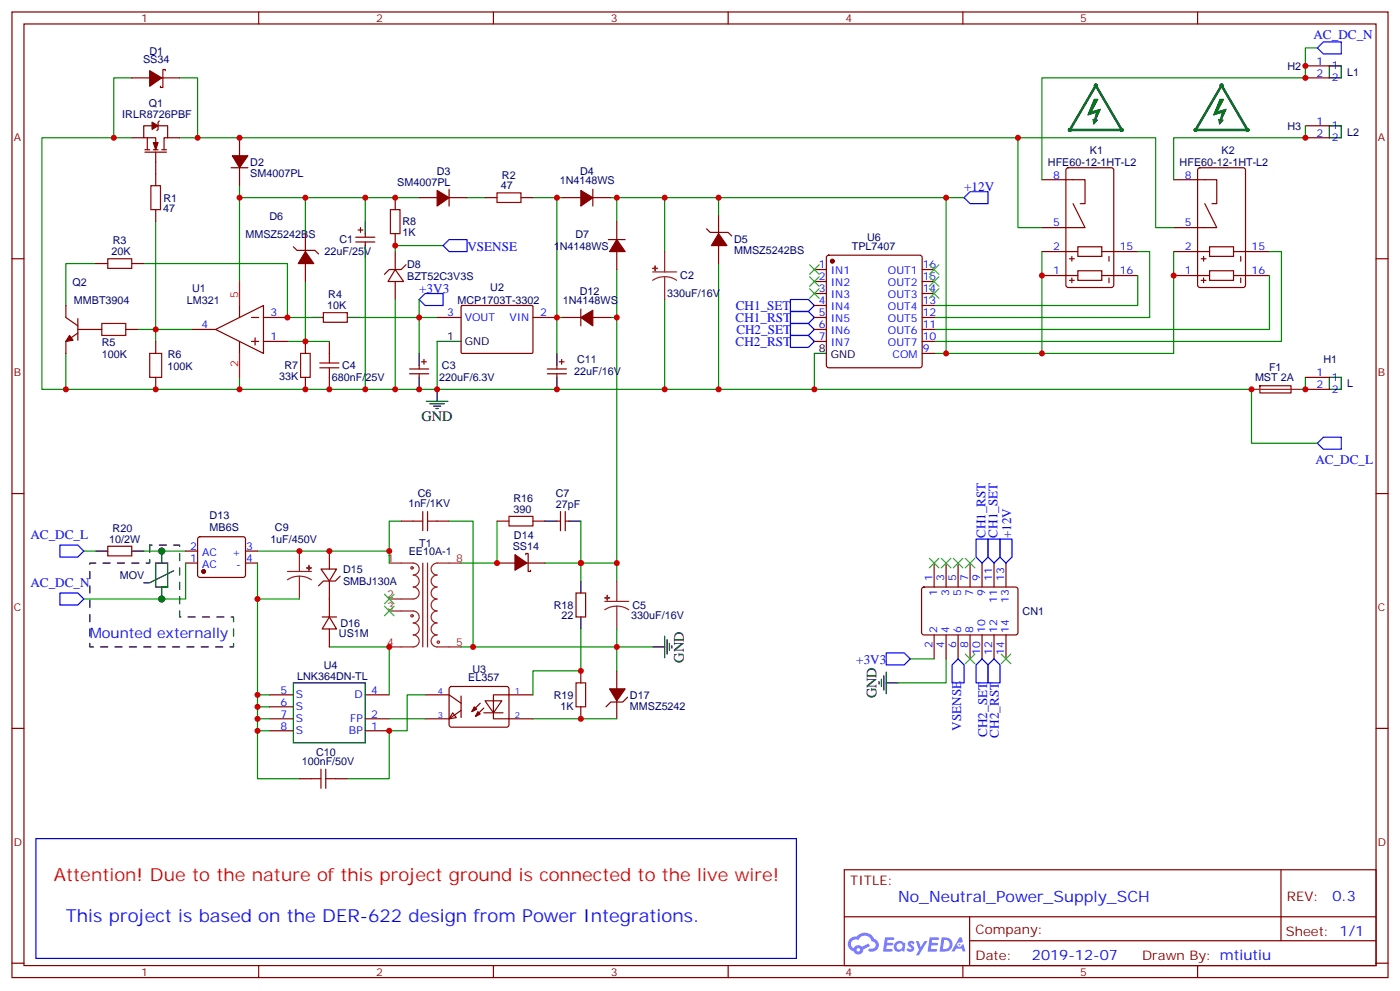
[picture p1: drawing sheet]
<svg xmlns="http://www.w3.org/2000/svg" width="412mm" height="292mm" viewBox="0 0 412 292" stroke-linecap="round" stroke-linejoin="round" font-family="sans-serif">
<g fill="none" stroke="#008700" stroke-width=".35">
<path d="M38.8 22.9h-5.3v17.7h-21.2v74.1h7.1v-10.6M52.9 22.9h5.3v17.7h241.7v26.4h7M70.6 54.7v3.5M90 58.2v10.6M107.6 58.2h-37v24.7M123.5 58.2h-15.9v7.1M137.6 58.2h5.3M157 58.2h8.8M164 58.2v35.3h1.8M179.9 58.2h1.8v7.1M181.7 58.2h14.1v15.9M195.8 58.2h15.9v5.3"/>
<path d="M28.2 77.6h-8.8v12.4M42.3 77.6h42.4v15.9h7M107.6 75.8v38.9h-37M181.7 79.4v14.1h-1.8M211.7 77.6v37.1h-15.9M40.6 97h5.3v3.5M90 82.9v17.6h-5.3M105.8 93.5h23M123.5 93.5v10.6M181.7 93.5v72.3h-21.2M195.8 88.2v26.5h-88.2M70.6 111.1v3.6h-51.2"/>
<path d="M90 100.5h7M128.8 100.5v14.2M239.9 104.1v10.6h-28.2M384.5 111.1v3.6h-1.7M118.2 153.5h-3.5v8.8M132.3 153.5h7v37M146.4 153.5v12.3h-10.6M24.7 162.3h3.5M42.3 162.3h12.4M75.8 162.3h38.9v3.5M97 190.5h17.7v14.1M135.8 190.5h56.5"/>
<path d="M171.1 185.2v12.4h-14.1v7M181.7 190.5v7.1M114.7 211.7h10.5M125.2 204.6h-5.3v10.6h-5.2v14.1h-12.4M157 211.7h24.7"/>
</g>
<path d="M388.1 14.1l1.7-1.8h5.3v3.6h-5.3zM123.5 88.2l1.7-1.8h5.3v3.6h-5.3zM232.8 88.2h5.3l1.8 1.8-1.8 1.7h-5.3zM232.8 91.7h5.3l1.8 1.8-1.8 1.7h-5.3zM232.8 98.8h5.3l1.8 1.7-1.8 1.8h-5.3zM232.8 95.2h5.3l1.8 1.8-1.8 1.8h-5.3zM388.1 130.5l1.7-1.7h5.3v3.5h-5.3zM17.6 160.5h5.3l1.8 1.8-1.8 1.7h-5.3zM17.6 174.6h5.3l1.8 1.8-1.8 1.8h-5.3z" fill="none" stroke="#00f" stroke-width=".35"/>
<g fill="none" stroke="#870000" stroke-width=".35">
<path d="M3.5 3.5h405.4v284.4h-405.4zM7.1 7.1h398.2v277.2h-398.2zM76.2 3.5v3.6M145.3 3.5v3.6M214.5 3.5v3.6M283.6 3.5v3.6M352.8 3.5v3.6M384.5 19.4h7.1M38.8 22.9h5.3M47.6 22.9h5.3M48.7 20.8v-.3h-.7v5.3h-.7v-.4M384.5 22.9h7.1"/>
<path d="M384.5 37h7.1M68.1 49.4h4.9M70.6 40.6v5.3M70.6 49.4v5.3M123.5 58.2h5.3M132.3 58.2h5.3M132.3 55.7v5M142.9 58.2h3.5M153.5 58.2h3.5M165.8 58.2h5.3M174.6 58.2h5.3M174.6 55.7v5"/>
<path d="M384.5 40.6h7.1M3.5 76.2h3.6M28.2 77.6h3.5M38.8 77.6h3.5M86.4 72.7l1.1 1h5.3l1 1.1M90 68.8v5.3M90 77.6v5.3M104.8 69.8h5.6M104.8 71.3h5.6M105.5 67.7h1.4M106.2 67v1.4M107.6 68.8v1"/>
<path d="M107.6 71.3v1M179.2 70.6h4.9M181.7 65.3v5.3M181.7 74.1v5.3M208.1 67.4l1.1 1h5.3l1 1.1M211.7 63.5v5.3M211.7 72.3v5.3M405.3 76.2h3.6M19.4 90v3.5l3.5 2.5M22.9 98.1l-3.5 2.4v3.6M22.9 97h7.1M22.9 93.8v6.4"/>
<path d="M37 97h3.6M56.4 97h7.1M63.5 97l14.1-7v14.1zM70.6 90v3.5M74.1 93.5h2.1M75.1 99.5v2.1M77.6 93.5h7.1M95.2 92.1h7.1v2.8h-7.1zM128.8 93.5h7M135.9 90.1l.3-.1h20.6l.2 .3-.1 13.6-.3 .2-20.6-.1-.2-.3zM157 93.5h7M165.8 93.5h5.3"/>
<path d="M171.1 91v5M174.6 93.5h5.3M45.9 100.5v3.6M45.9 111.1v3.6M70.6 100.5v3.6M74.1 100.5h2.1M77.6 100.5h7.1M90 100.5v3.6M90 111.1v3.6M97 100.5v3.6M97 111.1v3.6M384.5 111.1h7.1"/>
<path d="M384.5 114.7h7.1M3.5 145.3h3.6M118.2 153.5h3.5M128.8 153.5h3.5M146.4 153.5h3.5M157 153.5h3.5M405.3 145.3h3.6M97 176.4v5.3M146.4 165.8h5.3M154.9 163.3v-.3h.7v5.3h.7v-.4M155.2 165.8h5.3M271.7 173.1l.5-.2h27.2l.5 .7-.1 12.9-.6 .5-27.3-.1-.4-.6v-12.7z"/>
<path d="M275.2 165.8v7.1M278.7 165.8v7.1M282.2 165.8v7.1M285.8 165.8v7.1M289.3 165.8v7.1M292.8 165.8v7.1M296.3 165.8v7.1M94.9 181.7h4.2M97 181.7l2.1 3.5h-4.2zM97 185.2v5.3M181.7 197.6v5.2M275.2 187v7"/>
<path d="M278.7 187v7M282.2 187v7M285.8 187v7M289.3 187v7M292.8 187v7M296.3 187v7M3.5 214.5h3.6M79.4 204.6h7M79.4 211.7h7M79.4 215.2h7M79.4 208.1h7M107.6 204.6h7.1"/>
<path d="M107.6 211.7h7.1M107.6 215.2h7.1M125.2 204.6h7.1l3.5 2.5M132.5 202.3l.5-.2 16.5 .1 .4 .6v10.9l-.7 .4h-16.5l-.4-.7v-10.6zM133.3 209.9l1.1 1.4-2.1 .4zM135.8 209.2l-3.5 2.5h-7.1M135.8 205v6.3M141.5 207.1l-2.5 2.5M142.5 208.5l-2.4 2.5M142.5 209.9h5.7M142.9 206.4h4.9l-2.5 3.5zM157 204.6h-11.7v7.1h11.7"/>
<path d="M181.7 206.4v5.3M184.9 205.3l-1.5 1.4h-3.5l-1.4 1.4M405.3 214.5h3.6M248.7 256.1h156.6v28.2h-156.6zM377.3 256.1v20.9M248.7 270h156.5M285.6 277h119.6M285.6 270v14.1M3.5 283.6h3.6M76.2 284.3v3.6M145.3 284.3v3.6M214.5 284.3v3.6"/>
<path d="M283.6 284.3v3.6M352.8 284.3v3.6M405.3 283.6h3.6"/>
</g>
<g fill="#870000" stroke="#870000" stroke-width=".35">
<path d="M20.5 98.8l1 1.4-2.1 .3z"/>
<path d="M44.1 20.8l3.5 2.1-3.5 2.5z"/>
<path d="M171.1 93.5l3.5-2.1v4.6z"/>
<path d="M171.1 56.1l3.5 2.1-3.5 2.5z"/>
<path d="M181.7 70.6l2.4 3.5h-4.5z"/>
<path d="M140.8 209.6l.7 .7-1.4 .7z"/>
<path d="M139.7 208.1l.7 .7-1.4 .8z"/>
<path d="M179.6 202.8h4.5l-2.4 3.6z"/>
<path d="M151.7 163.3l3.5 2.5-3.5 2.1z"/>
<path d="M68.4 45.9h4.6l-2.4 3.5z"/>
<path d="M128.8 56.1l3.5 2.1-3.5 2.5z"/>
<path d="M211.7 68.8l2.4 3.5h-4.6z"/>
<path d="M90 74.1l2.4 3.5h-4.6z"/>
</g>
<g fill="none" stroke="#a10000" stroke-width=".35">
<path d="M146.4 56.8h7.1v2.8h-7.1zM31.7 76.2h7.1v2.8h-7.1zM30 95.2h7v3.6h-7zM44.1 104.1h3.5v7h-3.5zM88.5 104.1h2.9v7h-2.9zM94.2 108.3h5.6M94.2 106.9h5.6M97 104.1v2.8M97 108.3v2.8M121.7 153.5h2.8M124.5 150.6v5.7M125.9 153.5h2.9"/>
<path d="M125.9 150.6v5.7M149.9 152h7.1v2.9h-7.1z"/>
</g>
<g fill="none" stroke="#000" stroke-width=".35">
<path d="M391.6 19.4h3.5v3.5h-3.5zM391.6 37h3.5v3.6h-3.5zM107.6 65.3v3.5M107.6 72.3v3.5M91.7 93.5h3.5M102.3 93.5h3.5M125.6 118.2h6.3M126.6 118.9h4.3M127.7 119.6h2.1M128.8 100.5h7M128.8 114.7v3.5M391.6 111.1h3.5v3.6h-3.5z"/>
<path d="M128.4 120.3h.7M192.3 190.5h3.5M195.8 187.3v6.4M196.5 188.4v4.2M197.2 189.4v2.2M197.9 190.1v.8M86.4 201.1h21.2v17.6h-21.2z"/>
</g>
<path d="M70.6 82.9v7.1M70.6 104.1v7" fill="none" stroke="#f00" stroke-width=".35"/>
<g fill="none" stroke="#8c2424" stroke-width=".35">
<path d="M195.8 74.1v6M192.3 80.1h7M195.8 81.5l1.8 .2 1.7 .8M195.8 81.5l-1.9 .2-1.6 .8M195.8 81.5v6.7M84.7 168.3h7M88.2 169.7l-1.9 .2-1.6 .8M88.2 169.7l1.8 .2 1.7 .8M88.2 162.3v6M88.2 169.7v6.7M114.7 179.9h7a1.76 1.76 0 0 1 1.8 1.8 1.76 1.76 0 0 1-1.8 1.7 1.76 1.76 0 0 1 1.8 1.8 1.76 1.76 0 0 1-1.8 1.8 1.76 1.76 0 0 1 1.8 1.7 1.76 1.76 0 0 1-1.8 1.8h-7M114.7 165.8h7a1.76 1.76 0 0 1 1.8 1.8 1.76 1.76 0 0 1-1.8 1.7 1.76 1.76 0 0 1 1.8 1.8 1.76 1.76 0 0 1-1.8 1.8 1.76 1.76 0 0 1 1.8 1.7 1.76 1.76 0 0 1-1.8 1.8h-7"/>
<path d="M124.5 165.8v24.7M125.9 165.8v24.7M135.8 165.8h-7a1.76 1.76 0 0 0-1.8 1.8 1.76 1.76 0 0 0 1.8 1.7 1.76 1.76 0 0 0-1.8 1.8 1.76 1.76 0 0 0 1.8 1.8 1.76 1.76 0 0 0-1.8 1.7 1.76 1.76 0 0 0 1.8 1.8 1.76 1.76 0 0 0-1.8 1.8 1.76 1.76 0 0 0 1.8 1.7 1.76 1.76 0 0 0-1.8 1.8 1.76 1.76 0 0 0 1.8 1.7 1.76 1.76 0 0 0-1.8 1.8 1.76 1.76 0 0 0 1.8 1.8 1.76 1.76 0 0 0-1.8 1.7 1.76 1.76 0 0 0 1.8 1.8h7"/>
<circle cx="121.4" cy="167.2" r=".35"/>
<circle cx="121.4" cy="181.3" r=".35"/>
<circle cx="129.1" cy="189.1" r=".35"/>
</g>
<g fill="#8c2424" stroke="#8c2424" stroke-width=".35">
<path d="M90.3 167.2l1.4 .1z"/>
<path d="M91 166.5v1.4z"/>
<path d="M192.3 79l1.4 .1z"/>
<path d="M193 78.3v1.4z"/>
</g>
<g fill="none" stroke="#3c3" stroke-width=".35">
<path d="M113.2 175l2.9 2.8M113.2 178.5l2.9 2.8M116.1 175l-2.9 2.8M116.1 178.5l-2.9 2.8M273.8 164.4l2.8 2.8M276.6 164.4l-2.8 2.8M277.3 164.4l2.8 2.8M280.1 164.4l-2.8 2.8M280.8 164.4l2.8 2.8M283.6 164.4l-2.8 2.8M284.3 164.4l2.9 2.8M287.2 164.4l-2.9 2.8"/>
<path d="M284.3 192.6l2.9 2.8M287.2 192.6l-2.9 2.8M294.9 192.6l2.8 2.8M297.7 192.6l-2.8 2.8"/>
</g>
<g fill="#5487ff">
<path d="M267.7 277.3a1.22 1.22 0 0 1 1.7 .3l-.4 .5a.47 .47 0 0 0-.3-.4 .47 .47 0 0 0-.5 .2l.1 .3a1.14 1.14 0 0 1 .8 1.7 1.14 1.14 0 0 1-1.9 0l-.2-.2 .5-.5 .7 .4a.29 .29 0 0 0 .3-.3 .29 .29 0 0 0-.2-.3 1.04 1.04 0 0 1-.6-1.7z"/>
<path d="M260.7 276h2.4l.3 .2-.2 .5-1.8 .1-.1 .8h1.5l.3 .4-.3 .4h-1.6l-.2 1.1h1.7l.2 .3-.2 .3-2.6 .1z"/>
<path d="M273.8 276h2.4l.3 .2-.1 .5-1.8 .1-.2 .8h1.6l.3 .4-.4 .4h-1.6l-.1 1.1h1.7l.2 .3-.2 .3-2.6 .1z"/>
<path d="M282.6 276.1h.7l.3 1.2-.6 .3a.69 .69 0 0 0-1 .3 .69 .69 0 0 0 .4 1 .69 .69 0 0 0 .9-.7l.5-.2 .6 2.2h-.8l-.2-.9h-1.8l-.5 .9h-.8z"/>
<path d="M269.8 277.1h.8l.6 1.8 1.1-1.8h.9l-2.6 4.2h-.8l.9-1.5z"/>
<path d="M277.4 276.1l-.6 4.1h1.3a2.11 2.11 0 0 0 2.5-2.1 2.11 2.11 0 0 0-2.5-2zM278.1 276.8a1.39 1.39 0 0 1 1.7 1.4 1.39 1.39 0 0 1-1.8 1.3h-.3z"/>
<path d="M263.7 277.7a1.54 1.54 0 0 0-.1 2.1 1.54 1.54 0 0 0 2.2 .2l.6 .2 .3-2.3-.2-.2-.4-.1a1.49 1.49 0 0 0-2.4 .1zM264 278.7a.94 .94 0 0 1 1.8 0 .94 .94 0 0 1-1.8 0z"/>
<path d="M250.4 276.4a2.18 2.18 0 0 0 1.1 3.7 1.44 1.44 0 0 0 1.6 1 1.44 1.44 0 0 0 1.2-1.5l2-1-.5-.8-1.9 1a1.47 1.47 0 0 0-2.4 .4 1.39 1.39 0 0 1-.7-1.9 1.39 1.39 0 0 1 2-.5 2.12 2.12 0 0 1 2.2-1.3 2.12 2.12 0 0 1 1.9 1.7 1.14 1.14 0 0 1 1.1 1.4 1.14 1.14 0 0 1-1.7 .8 .43 .43 0 0 0-.5 .3 .43 .43 0 0 0 .4 .5 1.98 1.98 0 0 0 2.5-1.2 1.98 1.98 0 0 0-1.2-2.5 3.1 3.1 0 0 0-5.3-.7l-.9 .1zM252.3 279.7a.55 .55 0 0 1 1.1 0 .55 .55 0 0 1-1.1 0z"/>
<circle cx="282.6" cy="278.1" r=".26"/>
</g>
<g fill="none" stroke="#008700" stroke-width=".35">
<path d="M388.1 14.1h-3.6v8.8h-77.6v30M384.5 37v3.6h-38.8v12.3M33.5 40.6h5.3M52.9 40.6h5.3M211.7 58.2h67v45.9h-3.5M278.7 58.2h5.3M299.9 40.6h40.5v26.4h5.3M45.9 65.3v31.7h10.5M130.5 72.3h-14.1v1.8M306.9 74.1v30h-28.2M335.1 74.1h3.6v19.4h-63.5M345.7 74.1v30h-38.8"/>
<path d="M373.9 74.1h3.6v26.4h-102.3M116.4 88.2v26.5M123.5 88.2v5.3M164 93.5v10.6M335.1 81.1v8.9h-59.9M373.9 81.1v15.9h-98.7M239.9 114.7h128.8v15.8h19.4M171.1 153.5v17.6M54.7 165.8v10.6h-30M75.8 165.8v63.5h12.4M75.8 176.4h12.4M181.7 165.8v5.3"/>
<path d="M181.7 185.2v5.3M268.1 194h7.1M278.7 194v7.1h-14.1M75.8 215.2h3.6M75.8 211.7h3.6M75.8 208.1h3.6M75.8 204.6h3.6"/>
</g>
<g fill="none" stroke="#870000" stroke-width=".35">
<path d="M44.8 37h-2.5v3.6h3.6v3.5M46.6 37h2.8v3.6h-1.1v3.5M46.9 35.6l-.3 .4v2.1l-.4 .4M38.8 40.6h3.5M42.7 44.8h6.3M42.7 44.1h1.4M43.4 40.6v3.5M45.2 44.1h1.4M45.9 44.8v9.9M47.6 44.1h1.4M49.4 40.6h3.5M116.4 58.2v3.5"/>
<path d="M306.9 52.9h12.7v7.1h-1.4M314.2 49.6l.5-.2h12.7l.6 .4 .1 34.2-.5 .6-12.9 .1-.7-.5v-34.1zM316.1 60l3.5 7h-12.7M345.7 52.9h12.7v7.1h-1.4M353 49.6l.5-.2h12.7l.6 .4 .1 34.2-.5 .6-12.9 .1-.7-.5v-34.1zM354.9 60l3.5 7h-12.7M45.9 61.7v3.6M116.4 79.4l2.5 3.5h-4.6zM116.4 68.8v3.5M116.4 74.1v5.3M119.6 78l-1.4 1.4h-3.5l-1.5 1.4M239.9 79.4h3.5"/>
<path d="M243.7 75.3l.4-.2h26.8l.5 .2 .2 .5v31.8l-.2 .5-.5 .2h-26.8l-.5-.2-.2-.5v-31.8zM271.6 79.4h3.6M306.9 74.1h10.6M315 76.2h1.4M315.7 75.5v1.4M317.5 79.7h7.1v2.8h-7.1zM317.5 72.7h7.1v2.8h-7.1zM324.6 74.1h10.5M326.7 75.5v1.4M345.7 74.1h10.6M353.8 76.2h1.4M354.5 75.5v1.4"/>
<path d="M356.3 79.7h7.1v2.8h-7.1zM356.3 72.7h7.1v2.8h-7.1zM363.4 74.1h10.5M365.5 75.5v1.4M116.4 82.9v5.3M239.9 82.9h3.5M239.9 86.4h3.5M239.9 90h3.5M239.9 93.5h3.5M239.9 97h3.5M271.6 82.9h3.6M271.6 86.4h3.6"/>
<path d="M271.6 90h3.6M271.6 93.5h3.6M271.6 97h3.6M306.9 81.1h10.6M315 82.5h1.4M315.7 81.8v1.5M324.6 81.1h10.5M326.7 81.8v1.5M345.7 81.1h10.6M353.8 82.5h1.4M354.5 81.8v1.5M363.4 81.1h10.5"/>
<path d="M365.5 81.8v1.5M120.6 108.7h5.7M120.6 110.1h5.7M123.5 107.6v1.1M123.5 110.1v1M124.2 106.5h1.4M124.9 105.8v1.4M161.2 108.7h5.7M161.2 110.1h5.7M164 107.6v1.1M164 110.1v1M164.7 106.5h1.5"/>
<path d="M165.5 105.8v1.4M239.9 100.5h3.5M271.6 100.5h3.6M271.6 104.1h3.6M371.1 113.6h9.2v2.1h-9.1zM58.4 158.3l.5-.3h12.7l.5 .3 .2 .4v10.6l-.2 .5-.5 .2h-12.7l-.5-.2-.2-.5v-10.6zM164 153.5h1.1M165.1 150.6v5.7M166.5 150.6v5.7M166.5 153.5h1.1M31.7 160.9h7.1v2.8h-7.1zM54.7 165.8h3.5"/>
<path d="M54.7 162.3h3.5M72.3 165.8h3.5M72.3 162.3h3.5M94.5 167.6h4.6l-2.1 3.5zM97 162.3v5.3M97 171.1v5.3M100.2 169.7l-1.4 1.4h-3.6l-1.4 1.4M169.7 174.6h2.8v7.1h-2.8zM171.1 197.6v3.5M171.1 208.1v3.6M88.2 229.3h3.5M98.8 229.3h3.5"/>
</g>
<path d="M44.4 54.7h2.9v7h-2.9zM115 61.7h2.8v7.1h-2.8zM169.7 201.1h2.8v7h-2.8zM91.7 229.3h2.8M94.5 226.5v5.6M96 226.5v5.6M96 229.3h2.8" fill="none" stroke="#a10000" stroke-width=".35"/>
<path d="M284 58.2l1.8-1.8h5.2v3.6h-5.2zM130.5 72.3l1.8-1.7h5.3v3.5h-5.3zM287.5 158.7h3.5v5.3l-1.7 1.8-1.8-1.8zM291 158.7h3.6v5.3l-1.8 1.8-1.8-1.8zM294.6 158.7h3.5v5.3l-1.8 1.8-1.7-1.8zM261.1 192.3h5.2l1.8 1.7-1.8 1.8h-5.2zM282.2 194l1.8 1.8v5.3h-3.5v-5.3zM287.5 195.8l1.8-1.8 1.7 1.8v5.3h-3.5zM292.8 194l1.8 1.8v5.3h-3.6v-5.3zM10.6 246.9h224v35.3h-224z" fill="none" stroke="#00f" stroke-width=".35"/>
<g fill="#870000" stroke="#870000" stroke-width=".35">
<path d="M44.8 36l1.8 1-1.8 1.1z"/>
<path d="M45.2 42h1.4l-.7 2.1z"/>
<circle cx="60" cy="168.3" r=".53"/>
<circle cx="245.2" cy="76.9" r=".53"/>
</g>
<g fill="none" stroke="#000" stroke-width=".35">
<path d="M123.5 104.1v3.5M123.5 111.1v3.6M164 104.1v3.5M164 111.1v3.6M239.9 104.1h3.5M160.5 153.5h3.5M167.6 153.5h3.5M28.2 162.3h3.5M38.8 162.3h3.5M45.9 165.8h3.5v7.1h-3.5zM47.6 162.3v3.5M49.4 172.9h-1.8v3.5"/>
<path d="M51.2 168.1l-7.1 3.5h-1.8M171.1 171.1v3.5M171.1 181.7v3.5M260.3 199v4.2M261.1 197.9v6.4M258.9 200.7v.7M259.6 200v2.1M261.1 201.1h3.5"/>
</g>
<g fill="#000" stroke="#000" stroke-width=".35">
<circle cx="47.6" cy="162.3" r=".88"/>
<circle cx="47.6" cy="176.4" r=".88"/>
</g>
<path d="M44.1 160.5v5.3h-17.6v24.7h42.3v-8.8h-15.9v-21.2h-8.8" fill="none" stroke="#000" stroke-width=".35" stroke-dasharray="2.1 2.1"/>
<path d="M368.7 114.7h14.1M178.2 177.1h7M181.7 178.5l1.8 .2 1.7 .9M181.7 178.5l-1.9 .2-1.6 .9M181.7 171.1v6M181.7 178.5v6.7" fill="none" stroke="#8c2424" stroke-width=".35"/>
<g fill="#8c2424" stroke="#8c2424" stroke-width=".35">
<path d="M178.2 176l1.4 .1z"/>
<path d="M178.9 175.3v1.4z"/>
</g>
<path d="M238.5 78l2.8 2.8M241.3 78l-2.8 2.8M273.8 78l2.8 2.8M276.6 78l-2.8 2.8M238.5 81.5l2.8 2.8M238.5 85l2.8 2.8M241.3 81.5l-2.8 2.8M241.3 85l-2.8 2.8M273.8 85l2.8 2.8M273.8 81.5l2.8 2.8M276.6 85l-2.8 2.8M276.6 81.5l-2.8 2.8" fill="none" stroke="#3c3" stroke-width=".35"/>
<path d="M322.8 25.2l7.6 13.1h-15.3zM359.8 25.2l7.7 13.1h-15.3z" fill="none" stroke="#000" stroke-width=".71"/>
<g fill="#000" stroke="#000" stroke-width=".29">
<path d="M322.3 29.2h1.1l-2 3.8 2.7-.8-1.4 3.3 .6-.2-1.1 1.2-.2-1.4 .4 .3 .6-2.4-2.5 .9zM359.4 29.2h1l-1.9 3.8 2.7-.8-1.5 3.3 .6-.2-1.1 1.2-.2-1.4 .4 .3 .7-2.4-2.6 .9z"/>
<circle cx="315.1" cy="38.3" r=".44"/>
<circle cx="322.8" cy="25.2" r=".44"/>
<circle cx="330.4" cy="38.3" r=".44"/>
<circle cx="352.2" cy="38.3" r=".44"/>
<circle cx="359.8" cy="25.2" r=".44"/>
<circle cx="367.5" cy="38.3" r=".44"/>
</g>
<g fill="#c00">
<circle cx="164" cy="114.7" r=".88"/>
<circle cx="97" cy="162.3" r=".88"/>
<circle cx="171.1" cy="165.8" r=".88"/>
<circle cx="181.7" cy="165.8" r=".88"/>
<circle cx="278.7" cy="58.2" r=".88"/>
<circle cx="181.7" cy="93.5" r=".88"/>
<circle cx="75.8" cy="204.6" r=".88"/>
<circle cx="75.8" cy="211.7" r=".88"/>
<circle cx="88.2" cy="162.3" r=".88"/>
<circle cx="299.9" cy="40.6" r=".88"/>
<circle cx="116.4" cy="58.2" r=".88"/>
<circle cx="107.6" cy="114.7" r=".88"/>
<circle cx="58.2" cy="40.6" r=".88"/>
<circle cx="384.5" cy="114.7" r=".88"/>
<circle cx="181.7" cy="58.2" r=".88"/>
<circle cx="164" cy="58.2" r=".88"/>
<circle cx="90" cy="114.7" r=".88"/>
<circle cx="70.6" cy="40.6" r=".88"/>
<circle cx="128.8" cy="114.7" r=".88"/>
<circle cx="146.4" cy="165.8" r=".88"/>
<circle cx="114.7" cy="190.5" r=".88"/>
<circle cx="97" cy="114.7" r=".88"/>
<circle cx="123.5" cy="93.5" r=".88"/>
<circle cx="19.4" cy="114.7" r=".88"/>
<circle cx="70.6" cy="114.7" r=".88"/>
<circle cx="84.7" cy="93.5" r=".88"/>
<circle cx="70.6" cy="58.2" r=".88"/>
<circle cx="107.6" cy="58.2" r=".88"/>
<circle cx="90" cy="100.5" r=".88"/>
<circle cx="90" cy="58.2" r=".88"/>
<circle cx="114.7" cy="215.2" r=".88"/>
<circle cx="114.7" cy="162.3" r=".88"/>
<circle cx="139.3" cy="190.5" r=".88"/>
<circle cx="181.7" cy="190.5" r=".88"/>
<circle cx="116.4" cy="114.7" r=".88"/>
<circle cx="116.4" cy="72.3" r=".88"/>
<circle cx="45.9" cy="114.7" r=".88"/>
<circle cx="45.9" cy="97" r=".88"/>
<circle cx="306.9" cy="81.1" r=".88"/>
<circle cx="345.7" cy="81.1" r=".88"/>
<circle cx="33.5" cy="40.6" r=".88"/>
<circle cx="75.8" cy="215.2" r=".88"/>
<circle cx="75.8" cy="208.1" r=".88"/>
<circle cx="75.8" cy="176.4" r=".88"/>
<circle cx="195.8" cy="58.2" r=".88"/>
<circle cx="195.8" cy="114.7" r=".88"/>
<circle cx="164" cy="93.5" r=".88"/>
<circle cx="171.1" cy="197.6" r=".88"/>
<circle cx="171.1" cy="211.7" r=".88"/>
<circle cx="384.5" cy="40.6" r=".88"/>
<circle cx="384.5" cy="19.4" r=".88"/>
<circle cx="384.5" cy="22.9" r=".88"/>
<circle cx="368.7" cy="114.7" r=".88"/>
<circle cx="239.9" cy="114.7" r=".88"/>
<circle cx="211.7" cy="114.7" r=".88"/>
<circle cx="211.7" cy="58.2" r=".88"/>
<circle cx="278.7" cy="104.1" r=".88"/>
<circle cx="306.9" cy="104.1" r=".88"/>
<circle cx="123.5" cy="114.7" r=".88"/>
</g>
<g font-size="5.3" fill="#f00">
<text x="15.9" y="259.3">Attention! Due to the nature of this project ground is connected to the live w</text>
<text x="220.8" y="259.3">ire!</text>
</g>
<g font-size="5.3" fill="#00f">
<text x="19.4" y="271.6">This project is based on the DER-622 design from Pow</text>
<text x="164.5" y="271.6">er Integrations.</text>
</g>
<g font-size="4.6" fill="#00f">
<text x="264.6" y="265.6">No_Neutral_Pow</text>
<text x="302.7" y="265.6">er_Supply_SCH</text>
</g>
<g font-size="4.2">
<text x="124.2" y="123.8">GND</text>
<text x="201.4" y="195.1" transform="rotate(-90 201.4 195.1)">GND</text>
<text x="258.2" y="205.7" transform="rotate(-90 258.2 205.7)">GND</text>
</g>
<g font-size="4.2" fill="#00f">
<text x="26.5" y="187.8">Mounted externally</text>
<text x="392.5" y="265.4">0.3</text>
<text x="304" y="282.7">2019-12-07</text>
</g>
<g font-size="3.9" fill="#00f">
<text x="386.9" y="11.5">AC_DC_N</text>
<text x="284" y="56.3">+12V</text>
<text x="137.7" y="73.9">VSENSE</text>
<text x="123.5" y="86.3">+3V3</text>
<text x="216.7" y="95">CH1_RST</text>
<text x="216.7" y="91.4">CH1_SET</text>
<text x="216.9" y="98.5">CH2_SET</text>
<text x="216.7" y="102">CH2_RST</text>
<text x="387.5" y="136.7">AC_DC_L</text>
<text x="9" y="158.6">AC_DC_L</text>
<text x="290.3" y="158.5" transform="rotate(-90 290.3 158.5)">CH1_RST</text>
<text x="293.9" y="158.3" transform="rotate(-90 293.9 158.3)">CH1_SET</text>
<text x="297.9" y="158.6" transform="rotate(-90 297.9 158.6)">+12V</text>
<text x="9" y="172.7">AC_DC_N</text>
<text x="252.2" y="195.6">+3V3</text>
<text x="283.1" y="215.2" transform="rotate(-90 283.1 215.2)">VSENSE</text>
<text x="290.7" y="217" transform="rotate(-90 290.7 217)">CH2_SET</text>
<text x="294.3" y="217.2" transform="rotate(-90 294.3 217.2)">CH2_RST</text>
</g>
<g font-size="3.9" fill="#800">
<text x="250.5" y="260.7">TITLE:</text>
<text x="379.1" y="265.4">REV:</text>
<text x="287.4" y="274.9">Company:</text>
<text x="378.7" y="275.5">Sheet: 1/1</text>
<text x="287.4" y="282.6">Date:</text>
<text x="336.4" y="282.7">Draw</text>
<text x="346.6" y="282.7">n By: mtiutiu</text>
</g>
<g font-size="3.2" fill="#800">
<text x="41.6" y="6.5">1</text>
<text x="110.8" y="6.5">2</text>
<text x="179.9" y="6.5">3</text>
<text x="249.1" y="6.5">4</text>
<text x="318.2" y="6.5">5</text>
<text x="4.1" y="41.6">A</text>
<text x="405.9" y="41.6">A</text>
<text x="4.1" y="110.8">B</text>
<text x="405.9" y="110.8">B</text>
<text x="4.1" y="179.9">C</text>
<text x="405.9" y="179.9">C</text>
<text x="4.1" y="249.1">D</text>
<text x="405.9" y="249.1">D</text>
<text x="41.6" y="287.3">1</text>
<text x="110.8" y="287.3">2</text>
<text x="179.9" y="287.3">3</text>
<text x="249.1" y="287.3">4</text>
<text x="318.2" y="287.3">5</text>
</g>
<g font-size="3.2" fill="#000080">
<text x="44" y="16.2">D1</text>
<text x="42.1" y="18.7">SS34</text>
<text x="379.2" y="20.6">H2</text>
<text x="396.9" y="22.4">L1</text>
<text x="36" y="34.8">IRLR8726PBF</text>
<text x="43.8" y="31.4">Q1</text>
<text x="379.2" y="38.3">H3</text>
<text x="396.9" y="40">L2</text>
<text x="321" y="45.3">K1</text>
<text x="359.8" y="45.3">K2</text>
<text x="73.7" y="52">SM4007PL</text>
<text x="73.7" y="48.8">D2</text>
<text x="128.7" y="51.5">D3</text>
<text x="147.9" y="52.6">R2</text>
<text x="170.9" y="51.5">D4</text>
<text x="308.7" y="48.8">HFE60-12-1HT-L2</text>
<text x="347.5" y="48.8">HFE60-12-1HT-L2</text>
<text x="48.1" y="59.4">R1</text>
<text x="117" y="54.7">SM4007PL</text>
<text x="147.5" y="55.7">47</text>
<text x="164.9" y="54.2">1N4148WS</text>
<text x="48.1" y="62.5">47</text>
<text x="79.4" y="64.8">D6</text>
<text x="33.2" y="72">R3</text>
<text x="72.3" y="70.1">MMSZ5242BS</text>
<text x="100" y="71.7">C1</text>
<text x="118.5" y="69.6">1K</text>
<text x="118.5" y="66.4">R8</text>
<text x="169.5" y="70">D7</text>
<text x="216.3" y="71.7">D5</text>
<text x="255.4" y="70.9">U6</text>
<text x="32.9" y="75.1">20K</text>
<text x="95.6" y="75.2">22uF/25V</text>
<text x="163.1" y="73.6">1N4148WS</text>
<text x="216.3" y="74.9">MMSZ5242BS</text>
<text x="250.9" y="73.5">TPL7407</text>
<text x="119.9" y="82.4">BZT52C3V3S</text>
<text x="119.9" y="78.9">D8</text>
<text x="200.4" y="82.2">C2</text>
<text x="21.3" y="84.1">Q2</text>
<text x="21.8" y="89.4">MMBT3904</text>
<text x="55" y="89.4">LM321</text>
<text x="56.6" y="85.9">U1</text>
<text x="96.7" y="87.8">R4</text>
<text x="134.8" y="89.4">MCP1703T-3302</text>
<text x="144.4" y="85.7">U2</text>
<text x="165.8" y="89.4">1N4148WS</text>
<text x="170.8" y="86.8">D12</text>
<text x="196.5" y="87.6">330uF/16V</text>
<text x="96.4" y="91">10K</text>
<text x="30" y="101.8">R5</text>
<text x="30" y="105.3">100K</text>
<text x="49.4" y="105.3">R6</text>
<text x="170" y="107">C11</text>
<text x="389.8" y="107">H1</text>
<text x="49.4" y="108.8">100K</text>
<text x="82.2" y="112">33K</text>
<text x="83.8" y="108.7">R7</text>
<text x="97.7" y="112.3">680nF/25V</text>
<text x="100.8" y="108.7">C4</text>
<text x="129.3" y="112.3">220uF/6.3V</text>
<text x="130.2" y="108.8">C3</text>
<text x="169.1" y="110.5">22uF/16V</text>
<text x="369.7" y="112.3">MST 2A</text>
<text x="373.8" y="109.4">F1</text>
<text x="396.9" y="114.1">L</text>
<text x="120.3" y="149.2">1nF/1KV</text>
<text x="123.1" y="146.5">C6</text>
<text x="151.3" y="147.8">R16</text>
<text x="163.7" y="149.6">27pF</text>
<text x="163.7" y="146.4">C7</text>
<text x="61.7" y="152.9">D13</text>
<text x="151.3" y="151">390</text>
<text x="32.2" y="159.9">10/2W</text>
<text x="33.2" y="156.6">R20</text>
<text x="61.7" y="156.5">MB6S</text>
<text x="79.6" y="159.9">1uF/450V</text>
<text x="81" y="156.4">C9</text>
<text x="123.5" y="161.1">T1</text>
<text x="151" y="161.9">SS14</text>
<text x="151.4" y="158.7">D14</text>
<text x="120.4" y="163.5">EE10A-1</text>
<text x="35.3" y="170.6">MOV</text>
<text x="101.1" y="172.3">SMBJ130A</text>
<text x="101.1" y="168.7">D15</text>
<text x="163.2" y="179.2">R18</text>
<text x="186.3" y="179.2">C5</text>
<text x="100.3" y="184.6">D16</text>
<text x="165.4" y="182.4">22</text>
<text x="185.9" y="182.4">330uF/16V</text>
<text x="301.2" y="181.2">CN1</text>
<text x="99.8" y="187.6">US1M</text>
<text x="95.4" y="197">U4</text>
<text x="87.5" y="200.4">LNK364DN-TL</text>
<text x="137.9" y="200.6">EL357</text>
<text x="139.2" y="198.1">U3</text>
<text x="163.2" y="205.8">R19</text>
<text x="165.1" y="208.9">1K</text>
<text x="185.6" y="209">MMSZ5242</text>
<text x="185.6" y="205.7">D17</text>
<text x="88.9" y="225.2">100nF/50V</text>
<text x="93.1" y="222.5">C10</text>
</g>
<g font-size="3.2" fill="#00f">
<text x="387.8" y="19.1">1</text>
<text x="387.8" y="22.6">2</text>
<text x="392.3" y="20.5">1</text>
<text x="392.3" y="24">2</text>
<text x="387.8" y="36.7">1</text>
<text x="387.8" y="40.2">2</text>
<text x="392.3" y="38.1">1</text>
<text x="392.3" y="41.6">2</text>
<text x="310.2" y="52.6">8</text>
<text x="349" y="52.6">8</text>
<text x="310.2" y="66.7">5</text>
<text x="349" y="66.7">5</text>
<text x="310.2" y="73.7">2</text>
<text x="329.8" y="73.7">15</text>
<text x="349" y="73.7">2</text>
<text x="368.7" y="73.7">15</text>
<text x="241.2" y="79">1</text>
<text x="241.2" y="82.5">2</text>
<text x="244.7" y="80.8">IN1</text>
<text x="261.5" y="80.8">OUT1</text>
<text x="271.8" y="82.5">15</text>
<text x="271.8" y="79">16</text>
<text x="310.2" y="80.8">1</text>
<text x="329.8" y="80.8">16</text>
<text x="349" y="80.8">1</text>
<text x="368.7" y="80.8">16</text>
<text x="241.2" y="86.1">3</text>
<text x="241.2" y="89.6">4</text>
<text x="244.7" y="84.3">IN2</text>
<text x="244.7" y="87.8">IN3</text>
<text x="261.5" y="87.8">OUT3</text>
<text x="261.5" y="84.3">OUT2</text>
<text x="271.8" y="89.6">13</text>
<text x="271.8" y="86.1">14</text>
<text x="79.7" y="93.1">3</text>
<text x="131.7" y="93.1">3</text>
<text x="136.9" y="94.5">VOUT</text>
<text x="150.1" y="94.5">VIN</text>
<text x="159.1" y="93.1">2</text>
<text x="241.2" y="93.1">5</text>
<text x="244.7" y="91.4">IN4</text>
<text x="244.7" y="94.9">IN5</text>
<text x="261.5" y="94.9">OUT5</text>
<text x="261.5" y="91.4">OUT4</text>
<text x="271.8" y="93.1">12</text>
<text x="59.4" y="96.7">4</text>
<text x="79.7" y="100.2">1</text>
<text x="241.2" y="96.7">6</text>
<text x="241.2" y="100.2">7</text>
<text x="244.7" y="98.4">IN6</text>
<text x="244.7" y="102">IN7</text>
<text x="261.5" y="102">OUT7</text>
<text x="261.5" y="98.4">OUT6</text>
<text x="271.8" y="100.2">10</text>
<text x="271.8" y="96.7">11</text>
<text x="262.9" y="105.5">COM</text>
<text x="271.8" y="103.7">9</text>
<text x="387.8" y="110.8">1</text>
<text x="392.3" y="112.2">1</text>
<text x="387.8" y="114.3">2</text>
<text x="392.3" y="115.7">2</text>
<text x="56" y="161.9">2</text>
<text x="72.5" y="161.9">3</text>
<text x="56" y="165.5">1</text>
<text x="59.5" y="167.2">AC</text>
<text x="59.5" y="163.7">AC</text>
<text x="68.4" y="163.7">+</text>
<text x="69.6" y="167.2">-</text>
<text x="72.5" y="165.5">4</text>
<text x="274.6" y="171.1" transform="rotate(-90 274.6 171.1)">1</text>
<text x="278.2" y="171.1" transform="rotate(-90 278.2 171.1)">3</text>
<text x="281.7" y="171.1" transform="rotate(-90 281.7 171.1)">5</text>
<text x="285.2" y="171.1" transform="rotate(-90 285.2 171.1)">7</text>
<text x="288.7" y="171.1" transform="rotate(-90 288.7 171.1)">9</text>
<text x="292.3" y="171.1" transform="rotate(-90 292.3 171.1)">11</text>
<text x="295.8" y="171.1" transform="rotate(-90 295.8 171.1)">13</text>
<text x="276" y="175.6" transform="rotate(-90 276 175.6)">1</text>
<text x="279.6" y="175.6" transform="rotate(-90 279.6 175.6)">3</text>
<text x="283.1" y="175.6" transform="rotate(-90 283.1 175.6)">5</text>
<text x="286.6" y="175.6" transform="rotate(-90 286.6 175.6)">7</text>
<text x="290.2" y="175.6" transform="rotate(-90 290.2 175.6)">9</text>
<text x="293.7" y="177.6" transform="rotate(-90 293.7 177.6)">11</text>
<text x="297.2" y="177.6" transform="rotate(-90 297.2 177.6)">13</text>
<text x="274.6" y="190.8" transform="rotate(-90 274.6 190.8)">2</text>
<text x="276" y="186.3" transform="rotate(-90 276 186.3)">2</text>
<text x="278.2" y="190.8" transform="rotate(-90 278.2 190.8)">4</text>
<text x="279.6" y="186.3" transform="rotate(-90 279.6 186.3)">4</text>
<text x="281.7" y="190.8" transform="rotate(-90 281.7 190.8)">6</text>
<text x="283.1" y="186.3" transform="rotate(-90 283.1 186.3)">6</text>
<text x="285.2" y="190.8" transform="rotate(-90 285.2 190.8)">8</text>
<text x="286.6" y="186.3" transform="rotate(-90 286.6 186.3)">8</text>
<text x="290.2" y="186.3" transform="rotate(-90 290.2 186.3)">10</text>
<text x="293.7" y="186.3" transform="rotate(-90 293.7 186.3)">12</text>
<text x="297.2" y="186.3" transform="rotate(-90 297.2 186.3)">14</text>
<text x="288.7" y="192.8" transform="rotate(-90 288.7 192.8)">10</text>
<text x="292.3" y="192.8" transform="rotate(-90 292.3 192.8)">12</text>
<text x="295.8" y="192.8" transform="rotate(-90 295.8 192.8)">14</text>
<text x="82.6" y="204.3">5</text>
<text x="82.6" y="207.8">6</text>
<text x="87.1" y="205.7">S</text>
<text x="87.1" y="209.2">S</text>
<text x="104.4" y="205.7">D</text>
<text x="109.4" y="204.3">4</text>
<text x="82.6" y="211.3">7</text>
<text x="82.6" y="214.8">8</text>
<text x="87.1" y="212.7">S</text>
<text x="103.2" y="212.7">FP</text>
<text x="109.4" y="214.8">1</text>
<text x="109.4" y="211.3">2</text>
<text x="87.1" y="216.3">S</text>
<text x="102.8" y="216.3">BP</text>
</g>
<g font-size="3.2" fill="#f00">
<text x="70.2" y="87.8" transform="rotate(-90 70.2 87.8)">5</text>
<text x="70.2" y="108.2" transform="rotate(-90 70.2 108.2)">2</text>
</g>
<g font-size="3.2">
<text x="131.7" y="100.2">1</text>
<text x="136.9" y="101.6">GND</text>
<text x="241.2" y="103.7">8</text>
<text x="244.7" y="105.5">GND</text>
</g>
<g font-size="3.2" fill="#8d2323">
<text x="114" y="165.5">1</text>
<text x="134.4" y="165.5">8</text>
<text x="114" y="179.6">3</text>
<text x="114" y="176">2</text>
<text x="114" y="190.1">4</text>
<text x="134.4" y="190.1">5</text>
</g>
<g font-size="2.5" fill="#00f">
<text x="129" y="204.3">4</text>
<text x="151.7" y="204.3">1</text>
<text x="129" y="211.3">3</text>
<text x="151.7" y="211.3">2</text>
</g>
</svg>
